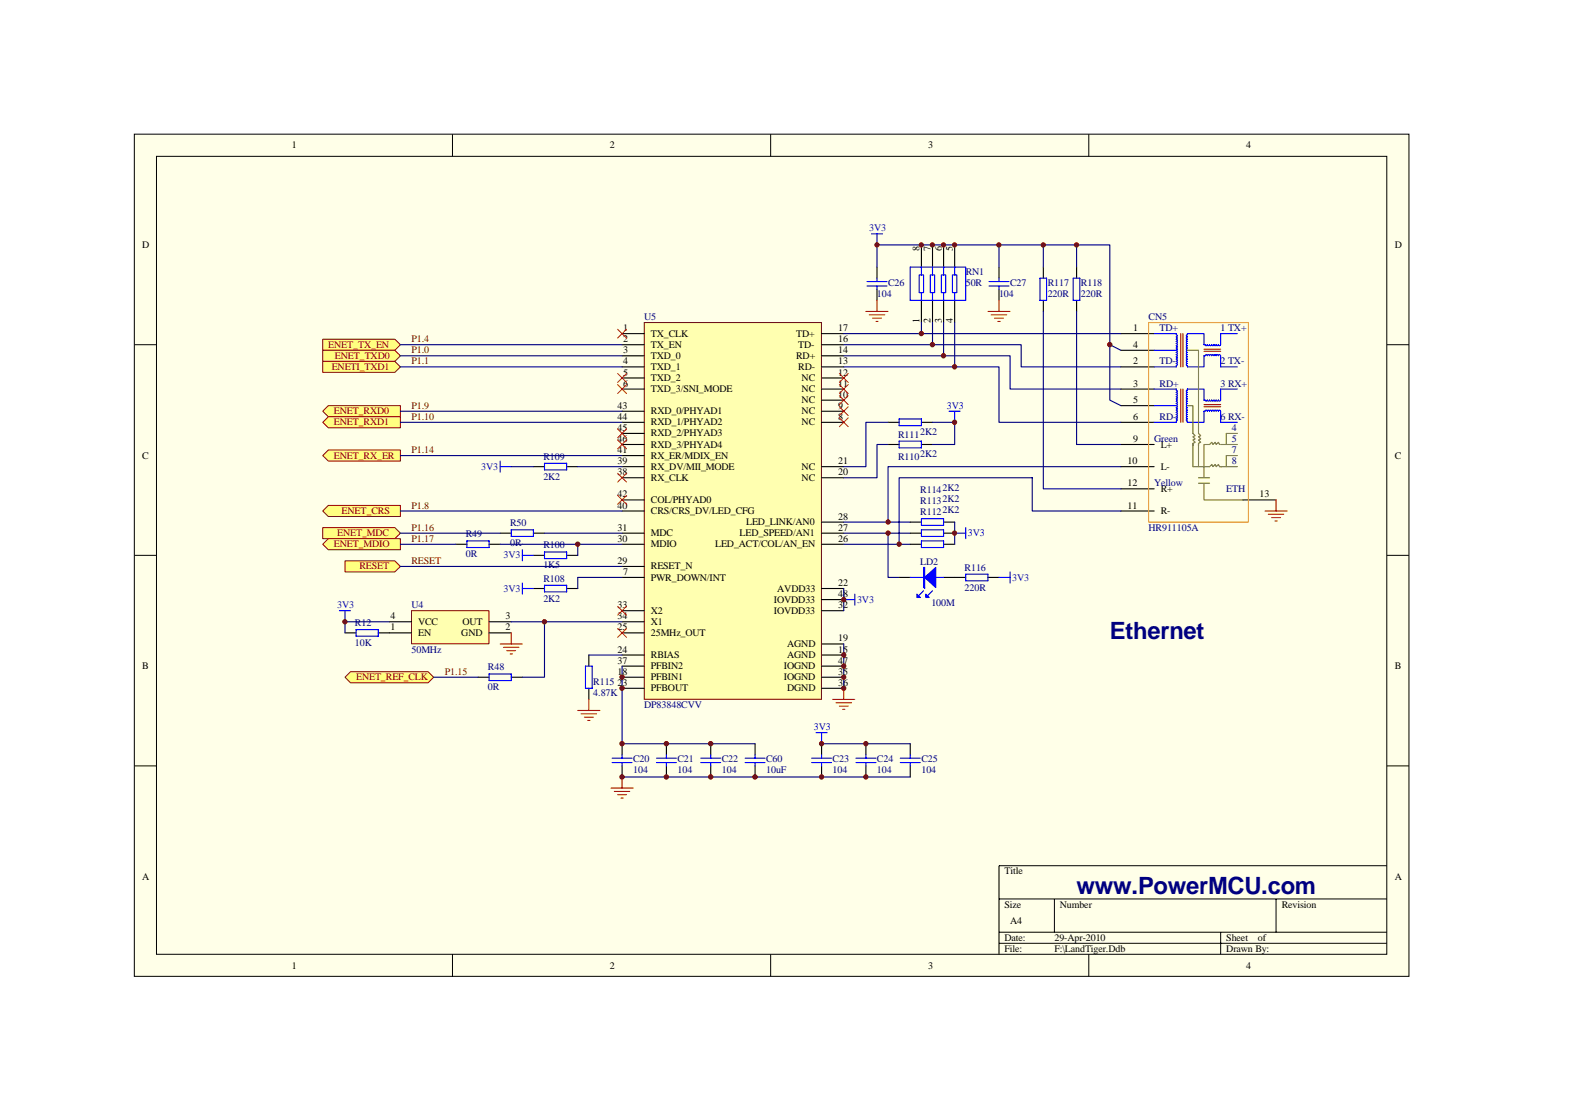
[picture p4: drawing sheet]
<svg xmlns="http://www.w3.org/2000/svg" width="297mm" height="210mm" viewBox="0 0 297 210" stroke-linecap="round" stroke-linejoin="round" font-family="sans-serif">
<path d="M25.4 25.4h241v159.1h-241z" fill="#ffffe8"/>
<g fill="none" stroke="#000" stroke-width=".19">
<path d="M25.4 25.4h241v159.1h-241zM29.6 29.5h232.6v150.9h-232.6zM85.6 25.4v4.1M145.7 25.4v4.1M205.9 25.4v4.1M25.4 65.2h4.2M262.2 65.2h4.2M25.4 105h4.2M262.2 105h4.2M25.4 144.8h4.2M262.2 144.8h4.2M188.9 169.9h73.3"/>
<path d="M188.9 176.2h73.3M188.9 178.3h73.3M199.4 169.9v6.3M230.8 176.2v4.2M241.3 169.9v6.3M262.2 163.6h-73.3v16.8M85.6 180.4v4.2M145.7 180.4v4.2M205.9 180.4v4.2"/>
</g>
<path d="M121.8 61h33.5v71.2h-33.5z" fill="#ffffb0"/>
<path d="M121.8 61h33.5v71.2h-33.5z" fill="none" stroke="#800000" stroke-width=".19"/>
<g fill="none" stroke="#000" stroke-width=".21">
<path d="M165.8 50.5v2.1M165.8 54.7v2.1M174.2 46.3v4.2M174.2 56.8v4.2M176.3 46.3v4.2M176.3 56.8v4.2M178.4 46.3v4.2M178.4 56.8v4.2M180.5 46.3v4.2M180.5 56.8v4.2M188.9 50.5v2.1M188.9 54.7v2.1"/>
<path d="M197.3 50.5v2.1M197.3 56.8v2.1M203.6 50.5v2.1M203.6 56.8v2.1M117.6 63.1h4.2M117.6 65.2h4.2M117.6 67.2h4.2M117.6 69.3h4.2M117.6 71.4h4.2M117.6 73.5h4.2M117.6 77.7h4.2M117.6 79.8h4.2"/>
<path d="M155.3 63.1h4.2M155.3 65.2h4.2M155.3 67.2h4.2M155.3 69.3h4.2M155.3 71.4h4.2M155.3 73.5h4.2M155.3 77.7h4.2M155.3 79.8h4.2M155.3 75.6h4.2M167.9 79.8h2.1M174.2 79.8h2.1M211.9 63.1h6.3"/>
<path d="M211.9 69.3h6.3M211.9 73.5h6.3M211.9 79.8h6.3M211.9 66.2h6.3M211.9 76.7h6.3M117.6 81.9h4.2M117.6 84h4.2M117.6 86.1h4.2M117.6 88.2h4.2M117.6 90.3h4.2M117.6 94.5h4.2M117.6 96.6h4.2"/>
<path d="M155.3 88.2h4.2M155.3 90.3h4.2M155.3 98.7h4.2M167.9 84h2.1M174.2 84h2.1M211.9 84h6.3M211.9 88.2h6.3M211.9 96.6h6.3M211.9 92.4h6.3M235 94.5h6.3M117.6 100.8h4.2M117.6 102.9h4.2"/>
<path d="M117.6 107.1h4.2M117.6 109.1h4.2M117.6 115.4h4.2M117.6 117.5h4.2M117.6 119.6h4.2M155.3 100.8h4.2M155.3 102.9h4.2M155.3 115.4h4.2M155.3 113.3h4.2M155.3 111.2h4.2M111.3 123.8v2.1M111.3 130.1v2.1"/>
<path d="M117.6 123.8h4.2M117.6 125.9h4.2M117.6 128h4.2M117.6 130.1h4.2M155.3 123.8h4.2M155.3 125.9h4.2M155.3 128h4.2M155.3 130.1h4.2M155.3 121.7h4.2M117.6 140.6v2.1M117.6 144.8v2.1M126 140.6v2.1"/>
<path d="M126 144.8v2.1M134.4 140.6v2.1M134.4 144.8v2.1M142.8 140.6v2.1M142.8 144.8v2.1M155.3 140.6v2.1M155.3 144.8v2.1M163.7 140.6v2.1M163.7 144.8v2.1M172.1 140.6v2.1M172.1 144.8v2.1"/>
</g>
<g fill="none" stroke="#00f" stroke-width=".21">
<path d="M163.9 54.1h3.8M163.9 53.2h3.8M164.8 44.2h2.1M165.8 44.2v2.1M165.8 52.6v.6M165.8 54.1v.6M172.1 50.5h10.5v6.3h-10.5zM173.8 52h.8v3.3h-.8zM174.2 50.5v1.5M174.2 55.3v1.5M175.9 52h.8v3.3h-.8zM176.3 50.5v1.5"/>
<path d="M176.3 55.3v1.5M178 52h.8v3.3h-.8zM178.4 50.5v1.5M178.4 55.3v1.5M180.1 52h.8v3.3h-.8zM180.5 50.5v1.5M180.5 55.3v1.5M187 54.1h3.8M187 53.2h3.8M188.9 52.6v.6M188.9 54.1v.6M196.6 52.6h1.3v4.2h-1.3z"/>
<path d="M202.9 52.6h1.3v4.2h-1.3zM170 79.2h4.2v1.3h-4.2zM179.4 77.7h2.1M180.5 77.7v2.1M218.2 66.2l4.3 .1 .1 .1-.2 .2 .2 .2-.2 .2 .2 .2-.2 .2 .2 .2-.2 .3 .2 .2-.2 .2 .2 .2-.2 .2M218.2 63.1h4.2v.2l.2 .2-.2 .2 .2 .2-.2 .2 .2 .2-.2 .2M218.2 76.7h4.2l.2 .2-.2 .2M218.2 73.5h4.2v.2l.2 .2-.2 .2 .2 .3-.2 .1M222.4 64.9l.2 .2-.2 .2M222.4 65.4l.2 .2-.2 .2M222.4 65.8l.2 .2-.2 .2M222.4 64.5l.2 .2-.2 .2"/>
<path d="M222.4 68.7l.2 .2-.2 .2v.2h-4.2M222.4 75l.2 .2-.2 .2 .2 .2-.2 .2 .2 .2-.2 .2 .2 .3-.2 .1M222.4 77.1l.2 .2-.2 .2M222.4 77.5l.2 .2-.2 .2M222.4 77.9l.2 .2-.2 .2M222.4 78.4l.2 .1-.2 .2 .2 .3-.2 .2 .2 .2-.2 .2v.2h-4.2M222.4 74.6l.2 .2-.2 .2M224.5 77.5l-.2 .2 .2 .2M224.5 77.1l-.2 .2 .2 .2M224.5 76.7l-.2 .2 .2 .2M224.5 75l-.2 .2 .2 .2-.2 .2 .2 .2-.2 .2 .2 .3-.2 .2 .2 .1M224.5 74.6l-.2 .2 .2 .2"/>
<path d="M224.5 78.4l-.2 .1 .2 .2-.2 .3 .2 .2-.2 .2 .2 .2M224.5 77.9l-.2 .2 .2 .2M224.5 73.7l-.2 .2 .2 .3-.2 .2 .2 .1M224.5 66.2l-.2 .2 .2 .2-.2 .2 .2 .2-.2 .2 .2 .2-.2 .2 .2 .3-.2 .2 .2 .2-.2 .2 .2 .2M224.5 65.8l-.2 .2 .2 .2M224.5 65.4l-.2 .2 .2 .2M224.5 64.9l-.2 .2 .2 .2M224.5 64.5l-.2 .2 .2 .2M224.5 63.3l-.2 .2 .2 .2-.2 .2 .2 .2-.2 .2 .2 .2M224.5 68.7l-.2 .2 .2 .2M224.5 63.3v-.2h3.1v2.1l.3-.1 .1 .2 .3-.2 .2 .2 .2-.2 .2 .2 .2-.2 .2 .2 .2-.2 .2 .2 .2-.2M224.5 73.7v-.2h3.1v2.1h.3l.1 .2 .3-.2 .2 .2 .2-.2 .2 .2 .2-.2 .2 .2 .2-.2 .2 .2 .2-.2"/>
<path d="M227.9 67.2l.1-.2 .3 .2 .2-.2 .2 .2 .2-.2 .2 .2 .2-.2 .2 .2 .2-.2 .2 .2M227.9 67.2h-.3v2.1h-3.1v-.2M229.9 77.7l-.2-.2-.2 .2-.2-.2-.2 .2-.2-.2-.2 .2-.2-.2-.2 .2-.3-.2-.4 .2v2.1h-3.1v-.2M230 65.1l.1 .2 .3-.2M230 67.2l.1-.2 .3 .2M230 75.6l.1 .2 .3-.2M230 77.7l.1-.2 .3 .2M230.4 65.1l.2 .2 .2-.2M230.4 67.2l.2-.2 .2 .2M230.4 75.6l.2 .2 .2-.2M230.4 77.7l.2-.2 .2 .2M230.8 67.2v2.1h3.2"/>
<path d="M230.8 77.7v2.1h3.2M234 63.1h-3.2v2.1M234 73.5h-3.2v2.1M170 83.4h4.2v1.2h-4.2zM182.6 99.7v2.1M159.5 113.3h2.1M161.6 112.3v2.1M180.5 100.8h2.1M110.7 125.9h1.3v4.2h-1.3zM154.3 138.5h2.1M155.3 138.5v2.1M115.7 144.1h3.8"/>
<path d="M115.7 143.3h3.8M117.6 142.7v.6M117.6 144.1v.7M124.1 144.1h3.8M124.1 143.3h3.8M126 142.7v.6M126 144.1v.7M132.5 144.1h3.8M132.5 143.3h3.8M134.4 142.7v.6M134.4 144.1v.7M140.9 144.1h3.7"/>
<path d="M140.9 143.3h3.7M142.8 142.7v.6M142.8 144.1v.7M153.5 144.1h3.7M153.5 143.3h3.7M155.3 142.7v.6M155.3 144.1v.7M161.8 144.1h3.8M161.8 143.3h3.8M163.7 142.7v.6M163.7 144.1v.7M170.2 144.1h3.8"/>
<path d="M170.2 143.3h3.8M172.1 142.7v.6M172.1 144.1v.7"/>
</g>
<path d="M223.3 63.1v6.2M223.3 73.5v6.3M223.7 63.1v6.2M223.7 73.5v6.3M227.6 66h3.2M227.6 66.4h3.2M227.6 76.5h3.2M227.6 76.9h3.2" fill="none" stroke="#bf0000" stroke-width=".21"/>
<path d="M224.5 66.2h2.1v15.7l.4 .4-.4 .2 .4 .5-.4 .2 .4 .4-.4 .2v4.4M224.5 76.7h1v5.2l.5 .4-.5 .2 .5 .5-.5 .2 .5 .4-.5 .2v4.4h3.2l.4-.4 .2 .4 .5-.4 .2 .4 .4-.4 .2 .4h3.4M226.6 91.3h2.1M226.6 90.3h2.1M227.6 91.3v3.2h7.4M230.6 84l-.2-.4-.4 .4-.2-.4-.5 .4-.2-.4-.4 .4h-1.1v6.3M230.8 84h3.2M234 81.9h-2.1v2.1M234 86.1h-2.1v2.1" fill="none" stroke="#808000" stroke-width=".21"/>
<path d="M217.2 61h18.8v37.7h-18.8z" fill="none" stroke="#ff9c00" stroke-width=".21"/>
<g fill="none" stroke="#000080" stroke-width=".21">
<path d="M165.8 50.5v-4.2h44v18.9l2.1 1M188.9 46.3v4.2M197.3 58.9v33.5h14.6M197.3 46.3v4.2M203.6 58.9v25.1h8.3M203.6 46.3v4.2M159.5 67.2h31.5v6.3h20.9M159.5 65.2h33.6v4.1h18.8M159.5 69.3h29.4v10.5h23M159.5 63.1h52.4M167.9 79.8h-4.2v8.4h-4.2M174.2 61v2.1"/>
<path d="M176.3 79.8h4.2v4.2h-4.2M176.3 61v4.2M178.4 61v6.2M180.5 61v8.3M209.8 65.2v10.4l2.1 1.1M167.9 84h-2.1v6.3h-6.3M167.9 98.7h4.2M211.9 88.2h-44v10.5h-8.4M211.9 96.6h-16.7v-6.3h-25.2v12.6h-10.5M159.5 100.8h12.6M159.5 111.2v4.2M170 102.9h2.1"/>
<path d="M111.3 123.8h6.3M117.6 125.9v14.7h25.2M159.5 121.7v8.4M117.6 146.9h54.5M155.3 140.6h16.8"/>
</g>
<g fill="none" stroke="#f00" stroke-width=".21">
<path d="M163.7 58.9h4.2M164.4 59.5h2.9M165.8 56.8v2.1M186.8 58.9h4.2M187.4 59.5h2.9M188.9 56.8v2.1M165 60.1h1.7M165.6 60.7h.4M188 60.1h1.7M188.7 60.7h.4M239.2 96.6h4.2M239.8 97.2h2.9"/>
<path d="M240.5 97.8h1.6M241.1 98.5h.4M241.3 94.5v2.1M109.2 134.3h4.2M109.9 134.9h2.9M110.5 135.6h1.7M111.1 136.2h.4M111.3 132.2v2.1M157.4 132.2h4.2M158.1 132.8h2.9M158.7 133.5h1.7M159.3 134.1h.4"/>
<path d="M159.5 130.1v2.1M115.5 148.9h4.2M116.2 149.6h2.9M116.8 150.2h1.7M117.4 150.8h.4M117.6 146.9v2"/>
</g>
<g fill="#ffff80" stroke="#800000" stroke-width=".19">
<path d="M61 64.1h13.7l1 1.1-1 1h-13.7z" fill-rule="evenodd"/>
<path d="M61 66.2h13.7l1 1-1 1.1h-13.7z" fill-rule="evenodd"/>
<path d="M61 68.3h13.7l1 1-1 1.1h-13.7z" fill-rule="evenodd"/>
<path d="M61 77.7l1.1-1h13.6v2.1h-13.6z" fill-rule="evenodd"/>
<path d="M61 79.8l1.1-1h13.6v2.1h-13.6z" fill-rule="evenodd"/>
<path d="M61 96.6l1.1-1.1h13.6v2.1h-13.6z" fill-rule="evenodd"/>
</g>
<path d="M94.6 87.1v2.1M94.6 88.2h2.1M103 87.6h4.1v1.2h-4.1z" fill="none" stroke="#00f" stroke-width=".21"/>
<path d="M100.9 88.2h2.1M107.1 88.2h2.1" fill="none" stroke="#000" stroke-width=".21"/>
<g fill="#ffff80" stroke="#800000" stroke-width=".19">
<path d="M61 99.7h13.7l1 1.1-1 1h-13.7z" fill-rule="evenodd"/>
<path d="M61 102.9l1.1-1.1h13.6v2.1h-13.6z" fill-rule="evenodd"/>
<path d="M65.2 106h9.5l1 1.1-1 1h-9.5z" fill-rule="evenodd"/>
</g>
<path d="M100.9 111.2h2.1M107.1 111.2h2.1" fill="none" stroke="#000" stroke-width=".21"/>
<path d="M98.8 110.2v2.1M98.8 111.2h2.1M103 110.6h4.1v1.3h-4.1z" fill="none" stroke="#00f" stroke-width=".21"/>
<path d="M109.2 109.1v2.1" fill="none" stroke="#000080" stroke-width=".21"/>
<path d="M77.8 115.4h14.7v6.3h-14.7z" fill="#ffffb0"/>
<path d="M77.8 115.4h14.7v6.3h-14.7z" fill="none" stroke="#800000" stroke-width=".19"/>
<g fill="none" stroke="#000" stroke-width=".21">
<path d="M172.1 98.7h2.1M178.4 98.7h2.1M65.2 119.6h2.1M71.5 119.6h6.3M73.6 117.5h4.2M86.2 102.9h2.1M92.5 117.5h4.2M92.5 119.6h4.2M92.5 102.9h2.1M100.9 105h2.1M107.1 105h2.1M170 109.1h2.1"/>
<path d="M172.1 102.9h2.1M172.1 100.8h2.1M178.4 102.9h2.1M178.4 100.8h2.1M178.4 109.1h4.2M186.8 109.1h2.1"/>
</g>
<g fill="none" stroke="#00f" stroke-width=".21">
<path d="M174.2 98h4.2v1.3h-4.2zM64.2 115.4h2.1M65.2 115.4v2.1M67.3 119h4.2v1.2h-4.2zM88.3 102.2h4.2v1.3h-4.2zM98.8 103.9v2.1M98.8 105h2.1M103 104.3h4.1v1.3h-4.1zM172.1 109.1h6.3M174.2 102.2h4.2v1.3h-4.2zM174.2 100.1h4.2v1.3h-4.2zM174.6 111.7l-.8 .8"/>
<path d="M176.3 111.7l-.8 .8M182.6 108.5h4.2v1.3h-4.2zM188.9 109.1h2.1M191 108.1v2.1"/>
</g>
<path d="M180.5 98.7v4.2M73.6 117.5h-8.4v2.1M94.6 102.9h23M96.7 117.5h20.9M109.2 102.9v2.1M167.9 100.8v8.3h2.1" fill="none" stroke="#000080" stroke-width=".21"/>
<path d="M96.7 119.6v2.1M94.6 121.7h4.2M95.2 122.3h2.9M95.8 123h1.7M96.5 123.6h.4" fill="none" stroke="#f00" stroke-width=".21"/>
<g fill="#00f" stroke="#00f" stroke-width=".21">
<path d="M174.8 109.1l2.1-1.8v3.7z"/>
<path d="M173.4 112.3l.6 .6h-.6z"/>
<path d="M175 112.3l.7 .6h-.7z"/>
<path d="M174.6 107.3h.2v3.7h-.2z" fill-rule="evenodd"/>
</g>
<path d="M65.2 128l1.1-1h14.6l1.1 1-1.1 1.1h-14.6z" fill-rule="evenodd" fill="#ffff80" stroke="#800000" stroke-width=".19"/>
<path d="M94.6 100.8h2.1M100.9 100.8h2.1" fill="none" stroke="#000" stroke-width=".21"/>
<path d="M96.7 100.1h4.2v1.3h-4.2z" fill="none" stroke="#00f" stroke-width=".21"/>
<path d="M75.7 65.2h41.9M75.7 67.2h41.9M75.7 69.3h41.9M75.7 77.7h41.9M75.7 79.8h41.9M96.7 88.2h4.2M109.2 88.2h8.4M103 100.8h14.6M109.2 109.1h8.4" fill="none" stroke="#000080" stroke-width=".21"/>
<path d="M116.8 62.2l1.7 1.7M116.8 70.6l1.7 1.7M116.8 72.7l1.7 1.7M118.5 62.2l-1.7 1.7M118.5 70.6l-1.7 1.7M118.5 72.7l-1.7 1.7M116.8 81.1l1.7 1.6M116.8 83.2l1.7 1.6M116.8 89.5l1.7 1.6M118.5 81.1l-1.7 1.6M118.5 83.2l-1.7 1.6M118.5 89.5l-1.7 1.6" fill="none" stroke="#f00" stroke-width=".19"/>
<path d="M61 86.1l1.1-1.1h13.6v2.1h-13.6z" fill-rule="evenodd" fill="#ffff80" stroke="#800000" stroke-width=".19"/>
<path d="M75.7 86.1h41.9M75.7 96.6h41.9M75.7 100.8h18.9M75.7 102.9h10.5M75.7 107.1h41.9M103 117.5v10.5h-4.2M82 128h8.4" fill="none" stroke="#000080" stroke-width=".21"/>
<g fill="none" stroke="#f00" stroke-width=".19">
<path d="M158.7 70.6l1.7 1.7M158.7 72.7l1.7 1.7M158.7 74.8l1.7 1.7M158.7 76.9l1.7 1.6M158.7 79l1.7 1.6M160.4 70.6l-1.7 1.7M160.4 72.7l-1.7 1.7M160.4 74.8l-1.7 1.7M160.4 76.9l-1.7 1.6M160.4 79l-1.7 1.6M116.8 93.6l1.7 1.7M118.5 93.6l-1.7 1.7"/>
<path d="M116.8 114.6l1.7 1.7M116.8 118.8l1.7 1.7M118.5 114.6l-1.7 1.7M118.5 118.8l-1.7 1.7"/>
</g>
<g fill="#800000" stroke="#800000" stroke-width=".19">
<circle cx="170" cy="102.8" r=".4"/>
<circle cx="180.5" cy="46.3" r=".4"/>
<circle cx="178.4" cy="46.3" r=".4"/>
<circle cx="176.3" cy="46.3" r=".4"/>
<circle cx="174.2" cy="46.3" r=".4"/>
<circle cx="174.2" cy="63" r=".41"/>
<circle cx="176.3" cy="65.1" r=".41"/>
<circle cx="178.4" cy="67.2" r=".41"/>
<circle cx="180.5" cy="69.3" r=".41"/>
<circle cx="209.8" cy="65.1" r=".42"/>
<circle cx="197.3" cy="46.3" r=".41"/>
<circle cx="203.5" cy="46.3" r=".41"/>
<circle cx="165.8" cy="46.3" r=".4"/>
<circle cx="188.9" cy="46.3" r=".4"/>
<circle cx="167.9" cy="98.7" r=".4"/>
<circle cx="180.5" cy="79.8" r=".41"/>
<circle cx="65.2" cy="117.5" r=".4"/>
<circle cx="109.2" cy="102.8" r=".41"/>
<circle cx="167.9" cy="100.8" r=".4"/>
<circle cx="102.9" cy="117.5" r=".41"/>
<circle cx="117.6" cy="128" r=".42"/>
<circle cx="117.6" cy="130.1" r=".42"/>
<circle cx="159.5" cy="123.8" r=".41"/>
<circle cx="159.5" cy="125.9" r=".41"/>
<circle cx="159.5" cy="128" r=".41"/>
<circle cx="159.5" cy="130.1" r=".41"/>
<circle cx="159.5" cy="113.3" r=".4"/>
<circle cx="117.6" cy="140.6" r=".42"/>
<circle cx="117.6" cy="146.8" r=".42"/>
<circle cx="126" cy="140.6" r=".42"/>
<circle cx="126" cy="146.8" r=".42"/>
<circle cx="134.4" cy="140.6" r=".42"/>
<circle cx="134.4" cy="146.8" r=".42"/>
<circle cx="155.3" cy="140.6" r=".41"/>
<circle cx="155.3" cy="146.8" r=".41"/>
<circle cx="163.7" cy="140.6" r=".41"/>
<circle cx="163.7" cy="146.8" r=".41"/>
<circle cx="180.5" cy="100.8" r=".4"/>
<circle cx="142.8" cy="146.8" r=".42"/>
</g>
<path d="M90.4 128h2.1M96.7 128h2.1" fill="none" stroke="#000" stroke-width=".21"/>
<path d="M92.5 127.4h4.2v1.2h-4.2z" fill="none" stroke="#00f" stroke-width=".21"/>
<g font-size="4.5" fill="#000080">
<text x="209.8" y="120.8">Ethernet</text>
<text x="203.6" y="169">www.PowerMCU.com</text>
</g>
<g font-size="1.9">
<text x="55.2" y="28">1</text>
<text x="115.3" y="28">2</text>
<text x="175.5" y="28">3</text>
<text x="235.6" y="28">4</text>
<text x="26.9" y="46.9">D</text>
<text x="173.8" y="47.3" transform="rotate(-90 173.8 47.3)">8</text>
<text x="176" y="47.3" transform="rotate(-90 176 47.3)">7</text>
<text x="178.1" y="47.3" transform="rotate(-90 178.1 47.3)">6</text>
<text x="180.1" y="47.3" transform="rotate(-90 180.1 47.3)">5</text>
<text x="263.7" y="46.9">D</text>
<text x="117.8" y="62.6">1</text>
<text x="117.8" y="64.7">2</text>
<text x="123.1" y="63.6">TX_CLK</text>
<text x="123.1" y="65.7">TX_EN</text>
<text x="150.5" y="63.6">TD+</text>
<text x="150.9" y="65.7">TD-</text>
<text x="158.5" y="64.7">16</text>
<text x="158.5" y="62.6">17</text>
<text x="173.8" y="61" transform="rotate(-90 173.8 61)">1</text>
<text x="176" y="61" transform="rotate(-90 176 61)">2</text>
<text x="178.1" y="61" transform="rotate(-90 178.1 61)">3</text>
<text x="180.1" y="61" transform="rotate(-90 180.1 61)">4</text>
<text x="214.2" y="62.6">1</text>
<text x="214.2" y="65.7">4</text>
<text x="117.8" y="66.8">3</text>
<text x="117.8" y="68.9">4</text>
<text x="117.8" y="71">5</text>
<text x="123.1" y="67.8">TXD_0</text>
<text x="123.1" y="69.9">TXD_1</text>
<text x="150.5" y="67.8">RD+</text>
<text x="150.9" y="69.9">RD-</text>
<text x="158.5" y="71">12</text>
<text x="158.5" y="68.9">13</text>
<text x="158.5" y="66.8">14</text>
<text x="214.2" y="68.9">2</text>
<text x="116.8" y="77.3">43</text>
<text x="117.8" y="73.1">6</text>
<text x="123.1" y="72">TXD_2</text>
<text x="123.1" y="74.1">TXD_3/SNI_MODE</text>
<text x="151.6" y="76.2">NC</text>
<text x="151.6" y="74.1">NC</text>
<text x="151.6" y="72">NC</text>
<text x="158.5" y="77.3">9</text>
<text x="158.5" y="75.2">10</text>
<text x="158.5" y="73.1">11</text>
<text x="214.2" y="73.1">3</text>
<text x="214.2" y="76.2">5</text>
<text x="116.8" y="79.4">44</text>
<text x="116.8" y="81.4">45</text>
<text x="116.8" y="83.5">46</text>
<text x="123.1" y="78.3">RXD_0/PHYAD1</text>
<text x="123.1" y="80.4">RXD_1/PHYAD2</text>
<text x="123.1" y="82.5">RXD_2/PHYAD3</text>
<text x="151.6" y="80.4">NC</text>
<text x="151.6" y="78.3">NC</text>
<text x="158.5" y="79.4">8</text>
<text x="214.2" y="83.5">9</text>
<text x="214.2" y="79.4">6</text>
<text x="26.9" y="86.7">C</text>
<text x="116.8" y="85.6">41</text>
<text x="116.8" y="87.7">39</text>
<text x="116.8" y="89.8">38</text>
<text x="123.1" y="84.6">RXD_3/PHYAD4</text>
<text x="123.1" y="86.7">RX_ER/MDIX_EN</text>
<text x="123.1" y="88.8">RX_DV/MII_MODE</text>
<text x="151.6" y="88.8">NC</text>
<text x="158.5" y="89.8">20</text>
<text x="158.5" y="87.7">21</text>
<text x="213.2" y="87.7">10</text>
<text x="219.5" y="84.6">L+</text>
<text x="219.5" y="88.8">L-</text>
<text x="263.7" y="86.7">C</text>
<text x="116.8" y="94">42</text>
<text x="123.1" y="90.9">RX_CLK</text>
<text x="123.1" y="95.1">COL/PHYAD0</text>
<text x="151.6" y="90.9">NC</text>
<text x="213.2" y="91.9">12</text>
<text x="219.5" y="93">R+</text>
<text x="238.1" y="94">13</text>
<text x="116.8" y="96.1">40</text>
<text x="116.8" y="100.3">31</text>
<text x="123.1" y="97.2">CRS/CRS_DV/LED_CFG</text>
<text x="123.1" y="101.3">MDC</text>
<text x="139.8" y="101.3">LED_SPEED/AN1</text>
<text x="141.1" y="99.3">LED_LINK/AN0</text>
<text x="158.5" y="98.2">28</text>
<text x="158.5" y="100.3">27</text>
<text x="213.2" y="96.1">11</text>
<text x="219.5" y="97.2">R-</text>
<text x="116.8" y="102.4">30</text>
<text x="116.8" y="106.6">29</text>
<text x="123.1" y="103.4">MDIO</text>
<text x="123.1" y="107.6">RESET_N</text>
<text x="135.2" y="103.4">LED_ACT/COL/AN_EN</text>
<text x="158.5" y="102.4">26</text>
<text x="117.8" y="108.7">7</text>
<text x="123.1" y="109.7">PWR_DOWN/INT</text>
<text x="146.3" y="113.9">IOVDD33</text>
<text x="147" y="111.8">AVDD33</text>
<text x="158.5" y="110.8">22</text>
<text x="158.5" y="112.9">48</text>
<text x="73.8" y="117.1">4</text>
<text x="73.8" y="119.1">1</text>
<text x="79.1" y="118.1">VCC</text>
<text x="87.4" y="118.1">OUT</text>
<text x="95.6" y="117.1">3</text>
<text x="95.6" y="119.1">2</text>
<text x="116.8" y="115">33</text>
<text x="116.8" y="117.1">34</text>
<text x="116.8" y="119.1">25</text>
<text x="123.1" y="116">X2</text>
<text x="123.1" y="118.1">X1</text>
<text x="146.3" y="116">IOVDD33</text>
<text x="158.5" y="115">32</text>
<text x="79.1" y="120.2">EN</text>
<text x="87.2" y="120.2">GND</text>
<text x="116.8" y="123.3">24</text>
<text x="116.8" y="125.4">37</text>
<text x="123.1" y="120.2">25MHz_OUT</text>
<text x="123.1" y="124.4">RBIAS</text>
<text x="148.8" y="122.3">AGND</text>
<text x="148.8" y="124.4">AGND</text>
<text x="158.5" y="121.2">19</text>
<text x="158.5" y="123.3">15</text>
<text x="158.5" y="125.4">47</text>
<text x="26.9" y="126.5">B</text>
<text x="116.8" y="127.5">18</text>
<text x="116.8" y="129.6">23</text>
<text x="123.1" y="126.5">PFBIN2</text>
<text x="123.1" y="128.6">PFBIN1</text>
<text x="123.1" y="130.7">PFBOUT</text>
<text x="148.2" y="126.5">IOGND</text>
<text x="148.2" y="128.6">IOGND</text>
<text x="148.8" y="130.7">DGND</text>
<text x="158.5" y="129.6">36</text>
<text x="158.5" y="127.5">35</text>
<text x="263.7" y="126.5">B</text>
<text x="26.9" y="166.3">A</text>
<text x="189.9" y="165.2">Title</text>
<text x="263.7" y="166.3">A</text>
<text x="189.9" y="171.5">Size</text>
<text x="200.4" y="171.5">Number</text>
<text x="242.3" y="171.5">Revision</text>
<text x="189.9" y="177.8">Date:</text>
<text x="189.9" y="179.9">File:</text>
<text x="191" y="174.7">A4</text>
<text x="199.4" y="179.9">F:\LandTiger.Ddb</text>
<text x="199.4" y="177.8">29-Apr-2010</text>
<text x="231.9" y="179.9">Drawn By:</text>
<text x="231.9" y="177.8">Sheet</text>
<text x="237.8" y="177.8">of</text>
<text x="55.2" y="183">1</text>
<text x="115.3" y="183">2</text>
<text x="175.5" y="183">3</text>
<text x="235.6" y="183">4</text>
</g>
<g font-size="1.9" fill="#00f">
<text x="164.4" y="43.7">3V3</text>
<text x="179" y="77.3">3V3</text>
<text x="91" y="88.8">3V3</text>
<text x="183" y="101.3">3V3</text>
<text x="95.2" y="105.5">3V3</text>
<text x="95.2" y="111.8">3V3</text>
<text x="162" y="113.9">3V3</text>
<text x="191.4" y="109.7">3V3</text>
<text x="63.8" y="115">3V3</text>
<text x="153.9" y="138">3V3</text>
</g>
<g font-size="1.9" fill="#000080">
<text x="167.9" y="54">C26</text>
<text x="182.6" y="51.9">RN1</text>
<text x="182.6" y="54">50R</text>
<text x="191" y="54">C27</text>
<text x="198.1" y="54">R117</text>
<text x="204.4" y="54">R118</text>
<text x="165.8" y="56.1">104</text>
<text x="188.9" y="56.1">104</text>
<text x="198.1" y="56.1">220R</text>
<text x="204.4" y="56.1">220R</text>
<text x="121.8" y="60.5">U5</text>
<text x="217.2" y="60.5">CN5</text>
<text x="219.3" y="62.6">TD+</text>
<text x="230.8" y="62.6">1 TX+</text>
<text x="219.3" y="68.9">TD-</text>
<text x="230.8" y="68.9">2 TX-</text>
<text x="219.3" y="73.1">RD+</text>
<text x="230.8" y="73.1">3 RX+</text>
<text x="169.8" y="82.7">R1112K2</text>
<text x="218.2" y="83.5">Green</text>
<text x="219.3" y="79.4">RD-</text>
<text x="230.8" y="79.4">6 RX-</text>
<text x="232.9" y="81.4">4</text>
<text x="232.9" y="83.5">5</text>
<text x="102.7" y="86.9">R109</text>
<text x="169.8" y="86.9">R1102K2</text>
<text x="232.9" y="85.6">7</text>
<text x="232.9" y="87.7">8</text>
<text x="102.7" y="90.7">2K2</text>
<text x="174" y="93.2">R1142K2</text>
<text x="174" y="95.3">R1132K2</text>
<text x="218.2" y="91.9">Yellow</text>
<text x="231.9" y="93">ETH</text>
<text x="88.1" y="101.6">R49</text>
<text x="96.5" y="99.5">R50</text>
<text x="174" y="97.4">R1122K2</text>
<text x="217.2" y="100.3">HR911105A</text>
<text x="88.1" y="105.3">0R</text>
<text x="96.5" y="103.2">0R</text>
<text x="102.7" y="103.7">R100</text>
<text x="102.7" y="107.4">1K5</text>
<text x="174" y="106.8">LD2</text>
<text x="182.4" y="107.8">R116</text>
<text x="102.7" y="109.9">R108</text>
<text x="102.7" y="113.7">2K2</text>
<text x="182.4" y="111.6">220R</text>
<text x="67.1" y="118.3">R12</text>
<text x="77.8" y="115">U4</text>
<text x="176.1" y="114.6">100M</text>
<text x="67.1" y="122.1">10K</text>
<text x="77.8" y="123.3">50MHz</text>
<text x="92.3" y="126.7">R48</text>
<text x="92.3" y="130.5">0R</text>
<text x="112.2" y="129.4">R115</text>
<text x="112.2" y="131.5">4.87K</text>
<text x="121.8" y="133.8">DP83848CVV</text>
<text x="119.7" y="144.1">C20</text>
<text x="119.7" y="146.2">104</text>
<text x="128.1" y="144.1">C21</text>
<text x="128.1" y="146.2">104</text>
<text x="136.5" y="144.1">C22</text>
<text x="136.5" y="146.2">104</text>
<text x="144.9" y="144.1">C60</text>
<text x="144.9" y="146.2">10uF</text>
<text x="157.4" y="144.1">C23</text>
<text x="157.4" y="146.2">104</text>
<text x="165.8" y="144.1">C24</text>
<text x="165.8" y="146.2">104</text>
<text x="174.2" y="144.1">C25</text>
<text x="174.2" y="146.2">104</text>
</g>
<g font-size="1.9" fill="#800000">
<text x="62.1" y="65.7">ENET_TX_EN</text>
<text x="77.8" y="64.7">P1.4</text>
<text x="62.7" y="69.9">ENETI_TXD1</text>
<text x="63.3" y="67.8">ENET_TXD0</text>
<text x="77.8" y="66.8">P1.0</text>
<text x="77.8" y="68.9">P1.1</text>
<text x="77.8" y="77.3">P1.9</text>
<text x="63.1" y="78.3">ENET_RXD0</text>
<text x="63.1" y="80.4">ENET_RXD1</text>
<text x="77.8" y="79.4">P1.10</text>
<text x="63.1" y="86.7">ENET_RX_ER</text>
<text x="77.8" y="85.6">P1.14</text>
<text x="63.8" y="101.3">ENET_MDC</text>
<text x="64.6" y="97.2">ENET_CRS</text>
<text x="77.8" y="100.3">P1.16</text>
<text x="77.8" y="96.1">P1.8</text>
<text x="63.1" y="103.4">ENET_MDIO</text>
<text x="67.9" y="107.6">RESET</text>
<text x="77.8" y="102.4">P1.17</text>
<text x="77.8" y="106.6">RESET</text>
<text x="67.3" y="128.6">ENET_REF_CLK</text>
<text x="84.1" y="127.5">P1.15</text>
</g>
</svg>
